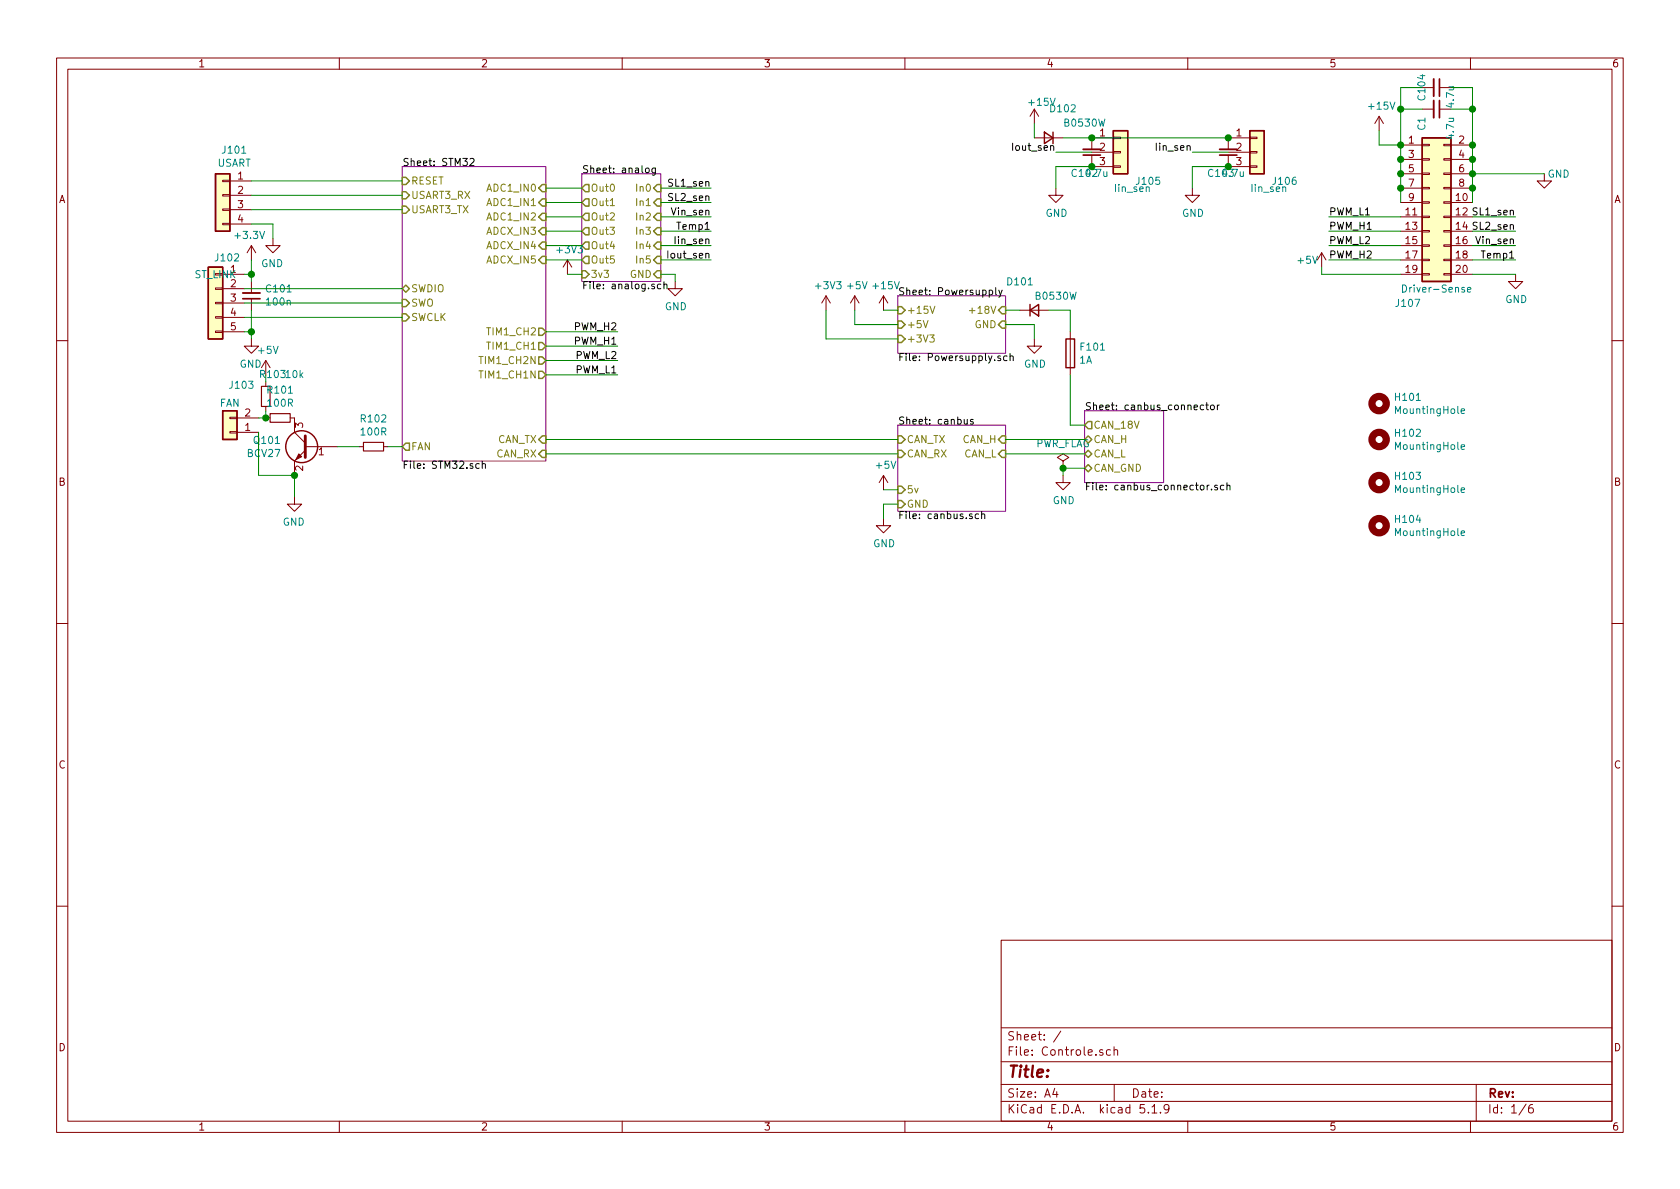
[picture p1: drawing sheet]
<svg xmlns="http://www.w3.org/2000/svg" width="297mm" height="210mm" viewBox="0 0 297 210" stroke-linecap="round" stroke-linejoin="round" font-family="sans-serif">
<g fill="none" stroke="#840000" stroke-width=".18">
<path d="M10 10.3h277v189.9h-277zM12 12.2h273v186.1h-273zM60 10.3v1.9M110 10.3v1.9M160 10.3v1.9M182.9 19.3l-.8 1.3M182.9 19.3v2.5M182.9 19.3l.7 1.3M210 10.3v1.9M251.5 19.3h2M251.5 15.5h2M254.5 19.3h2"/>
<path d="M254.5 15.5h2M260 10.3v1.9M39.4 39.5h1.2v.2h-1.2zM39.4 37h1.2v.2h-1.2zM39.4 31.9h1.2v.2h-1.2zM39.4 34.4h1.2v.3h-1.2zM40.6 32h3.8M40.6 34.5h3.8M40.6 37.1h3.8M40.6 39.6h3.8M182.9 24.4h5.1M186.7 33.3v1.2h1.3l-1.3 1.3-1.3-1.3h1.3"/>
<path d="M193 26.9h3.8M193 27.4v2.1h3.8M196.8 29.3h1.3v.3h-1.3zM196.8 24.3h1.3v.2h-1.3zM196.8 26.8h1.3v.2h-1.3zM196.8 24.4h-3.8v2M210.8 33.3v1.2h1.3l-1.3 1.3-1.3-1.3h1.3M217.2 27.4v2.1h3.8M217.2 26.9h3.8M221 29.3h1.2v.3h-1.2zM221 24.3h1.2v.2h-1.2zM221 26.8h1.2v.2h-1.2z"/>
<path d="M221 24.4h-3.8v2M243.8 20.6l-.7 1.2M243.8 20.6v2.5M243.8 20.6l.8 1.2M247.6 25.6h3.9M247.6 35.8h3.9M247.6 38.3h3.9M247.6 28.2h3.9M247.6 30.7h3.9M247.6 33.3h3.9M251.5 38.2h1.2v.3h-1.2zM251.5 33.1h1.2v.3h-1.2z"/>
<path d="M251.5 30.6h1.2v.3h-1.2zM251.5 28.1h1.2v.2h-1.2zM251.5 25.5h1.2v.3h-1.2zM251.5 35.7h1.2v.2h-1.2zM255.3 38.2h1.2v.3h-1.2zM255.3 33.1h1.2v.3h-1.2zM255.3 30.6h1.2v.3h-1.2zM255.3 28.1h1.2v.2h-1.2zM255.3 25.5h1.2v.3h-1.2zM255.3 35.7h1.2v.2h-1.2zM256.5 25.6h3.8M256.5 35.8h3.8"/>
<path d="M256.5 38.3h3.8M256.5 28.2h3.8M256.5 30.7h3.8M256.5 33.3h3.8M273 30.7v1.3h1.3l-1.3 1.3-1.2-1.3h1.2M38.1 58.5h1.3v.3h-1.3zM38.1 56h1.3v.3h-1.3zM38.1 50.9h1.3v.3h-1.3zM38.1 53.5h1.3v.2h-1.3zM39.4 48.5h3.8M39.4 51h3.8M39.4 53.6h3.8"/>
<path d="M39.4 56.1h3.8M39.4 58.7h3.8M44.4 59.9v1.3h-1.2l1.2 1.3 1.3-1.3h-1.3M44.4 43.4v2.6M44.4 49.8v2M44.4 52.8v2.1M44.4 43.4l.8 1.3M44.4 43.4l-.7 1.3M48.3 42.2v1.2h-1.3l1.3 1.3 1.2-1.3h-1.2M100.3 46l-.7 1.2M100.3 46v2.5M100.3 46l.8 1.2"/>
<path d="M119.4 49.8v1.2h1.2l-1.2 1.3-1.3-1.3h1.3M146 52.3l-.7 1.3M146 52.3v2.6M146 52.3l.8 1.3M151.1 52.3l-.7 1.3M151.1 52.3v2.6M151.1 52.3l.8 1.3M156.2 52.3l-.8 1.3M156.2 52.3v2.6M156.2 52.3l.8 1.3M180.3 54.9h5.1M182.9 59.9v1.3h1.2l-1.2 1.3-1.3-1.3h1.3"/>
<path d="M189.2 58.7v7.6M233.7 44.7l.7 1.3M233.7 44.7v2.5M233.7 44.7l-.8 1.3M247.6 40.9h3.9M247.6 43.4h3.9M247.6 46h3.9M247.6 48.5h3.9M251.5 40.8h1.2v.2h-1.2zM251.5 43.3h1.2v.3h-1.2zM251.5 45.8h1.2v.3h-1.2zM251.5 48.4h1.2v.2h-1.2z"/>
<path d="M255.3 40.8h1.2v.2h-1.2zM255.3 43.3h1.2v.3h-1.2zM255.3 45.8h1.2v.3h-1.2zM255.3 48.4h1.2v.2h-1.2zM256.5 40.9h3.8M256.5 43.4h3.8M256.5 46h3.8M256.5 48.5h3.8M268 48.5v1.3h1.2l-1.2 1.2-1.3-1.2h1.3M10 60.2h2M40.6 73.8h1.3v.2h-1.3zM40.6 76.3h1.3v.3h-1.3z"/>
<path d="M41.9 73.9h3.8M41.9 76.4h3.8M47 63.7l-.8 1.3M47 63.7v2.6M47 67.6v.7M47 71.9v.7M47 63.7l.8 1.3M47 73.9h.8M51.3 73.9h.8v2.5l1.9 2M54 79.6l-1.9 1.9v2.6M54 79h5.7M63.5 79h.8"/>
<path d="M67.8 79h.8M285 60.2h2M52.1 87.9v1.2h-1.3l1.3 1.3 1.2-1.3h-1.2M156.2 91.7v1.3h1.3l-1.3 1.2-1.3-1.2h1.3M156.2 84.1v2.5M156.2 84.1l-.8 1.2M156.2 84.1l.8 1.2M188 81.5l1-.6-1-.6-1.1 .6 1.1 .6v1.3M188 82.8h.1M188 84.1v1.2h1.2l-1.2 1.3-1.3-1.3h1.3M10 110.3h2M285 110.3h2"/>
<path d="M10 160.2h2M177 166.3h108v32h-108zM285 160.2h2M60 198.3v1.9M110 198.3v1.9M160 198.3v1.9M177 194.8h108M177 191.8h108M177 187.8h108M177 181.8h108M186.5 192.5l-.4 1h1M186.8 193v1"/>
<path d="M187.6 182.3l-1.3 2M195 185.7l-.4-.1-.2 .2 .1 .2 .5 .2v.3h-.6M196.3 185.7l-.4-.1-.3 .3 .1 .6 .2 .1 .4-.1M197 185.7l.2-.1 .4 .1v.9M197 185.1v1.5M197 191.8v3M202.3 195.3h-.7l-.1 .7 .3-.1 .5 .1 .1 .2-.1 .5-.2 .1-.6-.1M203 196.7v.1M203.7 195.8l.4-.5v1.5M203.7 196.8h.8M205.2 196.7v.1M206.7 196l-.1 .2a.48 .48 0 0 1-.7-.1v-.6a.48 .48 0 0 1 .7-.1v.1a1.19 1.19 0 0 1-.2 1.2l-.4 .1"/>
<path d="M210 198.3v1.9M260 198.3v1.9M261 191.8v6.5M269.8 195.2l-1.2 2M271 195.3a.62 .62 0 0 0-.7 .7v.7l.3 .1 .4-.1 .1-.5-.1-.2-.4-.1-.3 .3"/>
</g>
<path d="M71.1 29.5h25.4v52h-25.4zM102.9 30.7h13.9v19.1h-13.9zM158.7 52.3h19.1v10.2h-19.1zM158.7 75.2h19.1v15.2h-19.1zM191.8 72.6h13.9v12.7h-13.9z" fill="none" stroke="#840084" stroke-width=".18"/>
<g fill="none" stroke="#000" stroke-width=".18">
<path d="M83.1 28.1l.5-.1 .2 .4v.2l-.8 .7h.8M114.2 29.8l.2-.1 .3 .1 .1 .5-.1 .2-.3 .1-.2-.2zM115.9 29.7l-.1 1.2-.2 .1-.3-.1M115.9 29.8l-.4-.1-.2 .2 .1 .6h.5M116.8 50.3l-.3-.1-.3 .3 .2 .5h.4M117.4 50.4l.2-.2 .3 .1v.8M117.4 49.8v1.3M174.9 51.4l.4-.1 .2 .2-.1 .6h-.5M176 50.9v1.1l.2 .1M176.6 51.3l.3 .8M177.2 51.3l-.4 1.1-.2 .2M170.5 74.2v.7l.3 .1 .2-.1"/>
<path d="M171 74.2v.8M172.1 74.2h-.3l-.2 .1v.2l.5 .1v.3h-.5M176.9 63l-.3-.1-.2 .2 .1 .2 .4 .1v.3h-.5M178.1 63l-.4-.1-.3 .3 .2 .5h.5M178.6 63.1l.2-.2 .3 .1v.8M178.6 62.5v1.3M212.8 71.7l-.4-.1-.2 .3 .1 .5h.5M213.2 71.6h.5M213.4 71.2v1.1l.3 .2M214.1 71.7l.4-.1 .2 .3-.1 .5-.3 .1-.3-.3zM215.2 71.6v.9M215.6 71.6l-.4 .3"/>
<path d="M84.7 82h-.3l-.3 .2 .2 .6h.4M85.3 82.1l.1-.1h.4v.8M85.3 81.6v1.2M173 90.9h-.3l-.3 .2 .1 .6h.5M173.6 91l.2-.1h.3v.8M173.6 90.4v1.3M214.2 86.5v.1M215.2 85.8h-.3l-.1 .2v.2l.4 .1v.3h-.4M216.4 85.8h-.4l-.2 .2 .1 .6h.5M216.9 85.9l.2-.1h.3l.1 .8M216.9 85.4v1.2"/>
</g>
<g fill="none" stroke="#848400" stroke-width=".25">
<path d="M71.1 33.9h.7l.6 .6-.6 .7h-.7zM71.1 36.4h.7l.6 .7-.6 .6h-.7zM71.1 31.4h.7l.6 .6-.6 .6h-.7zM95.9 32.6h.6v1.3h-.6l-.7-.6zM95.9 35.2h.6v1.2h-.6l-.7-.6zM95.9 37.7h.6v1.3h-.6l-.7-.7zM103.5 35.2h.6v1.2h-.6l-.6-.6zM103.5 37.7h.6v1.3h-.6l-.6-.7zM103.5 32.6h.6v1.3h-.6l-.6-.6zM116.2 35.2h.6v1.2h-.6l-.6-.6zM116.2 37.7h.6v1.3h-.6l-.6-.7zM116.2 32.6h.6v1.3h-.6l-.6-.6z"/>
<path d="M71.1 55.5h.7l.6 .6-.6 .7h-.7zM71.1 51l.7-.6 .6 .6-.6 .7zM71.1 53h.7l.6 .6-.6 .6h-.7zM95.2 58h.7l.6 .7-.6 .6h-.7zM95.9 40.3h.6v1.2h-.6l-.7-.6zM95.9 42.8h.6v1.3h-.6l-.7-.7zM95.9 45.3h.6v1.3h-.6l-.7-.6zM102.9 47.9h.6l.6 .6-.6 .6h-.6zM103.5 40.3h.6v1.2h-.6l-.6-.6zM103.5 42.8h.6v1.3h-.6l-.6-.7zM103.5 45.3h.6v1.3h-.6l-.6-.6zM116.2 47.9h.6v1.2h-.6l-.6-.6z"/>
<path d="M116.2 40.3h.6v1.2h-.6l-.6-.6zM116.2 42.8h.6v1.3h-.6l-.6-.7zM116.2 45.3h.6v1.3h-.6l-.6-.6zM158.7 56.8h.7l.6 .6-.6 .6h-.7zM158.7 59.3h.7l.6 .6-.6 .7h-.7zM158.7 54.2h.7l.6 .7-.6 .6h-.7zM177.2 54.2h.6v1.3h-.6l-.7-.6zM177.2 56.8h.6v1.2h-.6l-.7-.6zM71.8 78.4h.6v1.2h-.6l-.7-.6zM95.2 65.7h.7l.6 .6-.6 .6h-.7zM95.2 63.1h.7l.6 .6-.6 .7h-.7zM95.2 60.6h.7l.6 .6-.6 .6h-.7z"/>
<path d="M95.9 79.6h.6v1.3h-.6l-.7-.6zM95.9 77.1h.6v1.3h-.6l-.7-.7zM158.7 77.1h.7l.6 .6-.6 .7h-.7zM158.7 79.6h.7l.6 .7-.6 .6h-.7zM177.2 77.1h.6v1.3h-.6l-.7-.7zM177.2 79.6h.6v1.3h-.6l-.7-.6zM191.8 77.7l.6-.6 .6 .6-.6 .7zM192.4 74.5h.6v1.3h-.6l-.6-.6zM158.7 86h.7l.6 .6-.6 .6h-.7zM158.7 88.5h.7l.6 .6-.6 .7h-.7zM191.8 80.3l.6-.7 .6 .7-.6 .6zM191.8 82.8l.6-.6 .6 .6-.6 .6z"/>
</g>
<path d="M107.9 36.4h.7M163.2 56.7l.5 1.3 .4-1.3M164.4 59.2h.8l-.5 .5 .4 .1v.6l-.2 .1-.5-.1M164.4 54.1l.5 1.3 .4-1.3M171.4 54.9h1" fill="none" stroke="#848400" stroke-width=".18"/>
<g fill="none" stroke="#840000" stroke-width=".25">
<path d="M38.1 30.7h2.5v10.2h-2.5zM184.7 23.4l1.5 1-1.5 1zM186.2 23.4v2M196.8 23.1h2.6v7.6h-2.6zM221 23.1h2.5v7.6h-2.5zM251.5 24.4h5v25.4h-5zM36.8 47.2h2.6v12.7h-2.6zM182.1 54.9l1.5-1.1v2.1zM182.1 53.8v2.1M188.5 59.9h1.5v5.1h-1.5zM39.4 72.6h2.5v5.1h-2.5z"/>
<circle cx="53.3" cy="79" r="2.82"/>
</g>
<path d="M253.5 14v3M253.5 17.8v3M191.5 26.4h3.1M215.6 26.4h3.1M42.9 51.8h3.1" fill="none" stroke="#840000" stroke-width=".33"/>
<path d="M254.5 14v3M254.5 17.8v3M191.5 27.4h3.1M215.6 27.4h3.1M42.9 52.8h3.1" fill="none" stroke="#840000" stroke-width=".3"/>
<g fill="#ffffc2" stroke="#ffffc2" stroke-width=".18">
<path d="M221 23.1h2.5v7.6h-2.5z"/>
<path d="M251.5 24.4h5v25.4h-5z"/>
<path d="M39.4 72.6h2.5v5.1h-2.5z"/>
<path d="M196.8 23.1h2.6v7.6h-2.6z"/>
<path d="M36.8 47.2h2.6v12.7h-2.6z"/>
<path d="M38.1 30.7h2.5v10.2h-2.5z"/>
</g>
<path d="M248 50.4a.64 .64 0 0 1 .7 .6 .64 .64 0 0 1-.7 .7zM259.5 51.2l.6-.1-.1-.2-.4-.1-.1 .2v.6h.5M258.3 79l.7-.1-.1-.2-.4-.1-.2 .2 .1 .6h.5M258.3 72.7l.7-.1-.1-.3h-.4l-.2 .2 .1 .6h.5M258.3 86.7l.7-.1-.1-.3h-.4l-.2 .1 .1 .6h.5M258.3 94.3l.7-.1-.1-.3h-.4l-.2 .2 .1 .6h.5" fill="none" stroke="#008484" stroke-width=".18"/>
<g fill="none" stroke="#840000" stroke-width="1.3">
<circle cx="243.8" cy="71.4" r="1.27"/>
<circle cx="243.8" cy="77.7" r="1.27"/>
<circle cx="243.8" cy="85.3" r="1.27"/>
<circle cx="243.8" cy="93" r="1.27"/>
</g>
<path d="M46.2 68.3h1.6v3.6h-1.6zM47.8 73.1h3.5v1.6h-3.5zM64.3 78.2h3.5v1.6h-3.5z" fill="none" stroke="#840000" stroke-width=".2"/>
<path d="M54 77.1v3.8" fill="none" stroke="#840000" stroke-width=".51"/>
<path d="M52.8 80.3l.5 .5-1 .5z" fill="#840000" stroke="#840000" stroke-width=".18"/>
<g fill="none" stroke="#008400" stroke-width=".18">
<path d="M247.6 19.3h3.9M251.5 15.5h-3.9v20.3M256.5 15.5h3.8v20.3M256.5 19.3h3.8M44.4 34.5h26.7M44.4 37.1h26.7M44.4 39.6h3.9v2.6M44.4 32h26.7M96.5 38.3h6.4M96.5 35.8h6.4M96.5 33.3h6.4M116.8 38.3h8.9"/>
<path d="M116.8 35.8h8.9M116.8 33.3h8.9M182.9 21.8v2.6M186.7 26.9h6.3M188 24.4h29.2M193 29.5h-6.3v3.8M210.8 26.9h6.4M217.2 29.5h-6.4v3.8M234.9 38.3h12.7M243.8 23.1v2.5h3.8M260.3 38.3h7.7M260.3 30.7h12.7"/>
<path d="M43.2 58.7h1.2M43.2 48.5h1.2M43.2 56.1h27.9M43.2 51h27.9M43.2 53.6h27.9M44.4 46v3.8M44.4 54.9v5M96.5 43.4h6.4M96.5 40.9h6.4M96.5 58.7h12.7M96.5 46h6.4M100.3 48.5h2.6"/>
<path d="M116.8 43.4h8.9M116.8 40.9h8.9M116.8 48.5h2.6v1.3M116.8 46h8.9M146 54.9v5h12.7M151.1 54.9v2.5h7.6M156.2 54.9h2.5M177.8 57.4h5.1v2.5M177.8 54.9h2.5M185.4 54.9h3.8v3.8M233.7 47.2v1.3h13.9M234.9 43.4h12.7"/>
<path d="M234.9 40.9h12.7M234.9 46h12.7M260.3 43.4h7.7M260.3 40.9h7.7M260.3 48.5h7.7M260.3 46h7.7M45.7 76.4v7.7h6.4v3.8M47 66.3v1.3M47 72.6v1.3h-1.3M59.7 79h3.8M68.6 79h2.5M96.5 63.7h12.7"/>
<path d="M96.5 61.2h12.7M96.5 77.7h62.2M96.5 66.3h12.7M177.8 77.7h14M189.2 66.3v8.9h2.6M96.5 80.3h62.2M156.2 86.6h2.5M158.7 89.1h-2.5v2.6M177.8 80.3h14M191.8 82.8h-3.8v1.3"/>
</g>
<g fill="#008400" stroke="#008400" stroke-width=".25">
<circle cx="217.2" cy="24.4" r=".51"/>
<circle cx="260.3" cy="28.2" r=".51"/>
<circle cx="247.7" cy="30.7" r=".51"/>
<circle cx="247.7" cy="28.2" r=".51"/>
<circle cx="47" cy="73.9" r=".51"/>
<circle cx="247.7" cy="25.6" r=".51"/>
<circle cx="260.3" cy="30.7" r=".51"/>
<circle cx="52.1" cy="84.1" r=".51"/>
<circle cx="247.7" cy="19.3" r=".51"/>
<circle cx="260.3" cy="33.3" r=".51"/>
<circle cx="193" cy="29.5" r=".51"/>
<circle cx="217.2" cy="29.5" r=".51"/>
<circle cx="193" cy="24.4" r=".51"/>
<circle cx="247.7" cy="33.3" r=".51"/>
<circle cx="260.3" cy="19.3" r=".51"/>
<circle cx="188" cy="82.8" r=".51"/>
<circle cx="44.5" cy="48.5" r=".51"/>
<circle cx="44.5" cy="58.7" r=".51"/>
<circle cx="260.3" cy="25.6" r=".51"/>
</g>
<text font-size="2.8" fill="#840000" x="178" y="190.5">Title:</text>
<g font-size="2.1" fill="#840000">
<text x="178" y="184">Sheet: /</text>
<text x="178" y="186.7">File: Controle.sch</text>
<text x="178" y="196.9">KiCad E.D.A. kicad 5.1.9</text>
<text x="178" y="194.1">Size: A4</text>
<text x="200" y="194.1">Date:</text>
<text x="263" y="194.1">Rev:</text>
<text x="263" y="196.9">Id: 1/6</text>
</g>
<g font-size="1.8" fill="#840000">
<text x="35" y="11.9">1</text>
<text x="85" y="11.9">2</text>
<text x="135" y="11.9">3</text>
<text x="185" y="11.9">4</text>
<text x="235" y="11.9">5</text>
<text x="285" y="11.9">6</text>
<text x="194.5" y="24.1">1</text>
<text x="194.5" y="26.7">2</text>
<text x="194.5" y="29.2">3</text>
<text x="218.6" y="24.1">1</text>
<text x="218.6" y="26.7">2</text>
<text x="218.6" y="29.2">3</text>
<text x="249.1" y="25.4">1</text>
<text x="249.1" y="27.9">3</text>
<text x="258" y="25.4">2</text>
<text x="258" y="27.9">4</text>
<text x="10.4" y="35.9">A</text>
<text x="42.1" y="31.7">1</text>
<text x="42.1" y="34.3">2</text>
<text x="249.1" y="30.5">5</text>
<text x="249.1" y="33">7</text>
<text x="249.1" y="35.6">9</text>
<text x="257.5" y="35.6">10</text>
<text x="258" y="30.5">6</text>
<text x="258" y="33">8</text>
<text x="285.4" y="35.9">A</text>
<text x="42.1" y="36.8">3</text>
<text x="42.1" y="39.4">4</text>
<text x="248.6" y="38.1">11</text>
<text x="248.6" y="40.6">13</text>
<text x="257.5" y="38.1">12</text>
<text x="257.5" y="40.6">14</text>
<text x="248.6" y="43.2">15</text>
<text x="248.6" y="45.7">17</text>
<text x="257.5" y="43.2">16</text>
<text x="257.5" y="45.7">18</text>
<text x="40.8" y="50.8">2</text>
<text x="40.8" y="53.3">3</text>
<text x="248.6" y="48.3">19</text>
<text x="257.5" y="48.3">20</text>
<text x="40.8" y="55.9">4</text>
<text x="40.8" y="58.4">5</text>
<text x="43.3" y="76.2">1</text>
<text x="43.3" y="73.7">2</text>
<text x="53.6" y="75.7" transform="rotate(-90 53.6 75.7)">3</text>
<text x="53.6" y="83.3" transform="rotate(-90 53.6 83.3)">2</text>
<text x="56.3" y="80.5">1</text>
<text x="10.4" y="85.9">B</text>
<text x="285.4" y="85.9">B</text>
<text x="10.4" y="135.9">C</text>
<text x="285.4" y="135.9">C</text>
<text x="10.4" y="185.9">D</text>
<text x="285.4" y="185.9">D</text>
<text x="35" y="199.9">1</text>
<text x="85" y="199.9">2</text>
<text x="135" y="199.9">3</text>
<text x="185" y="199.9">4</text>
<text x="235" y="199.9">5</text>
<text x="285" y="199.9">6</text>
</g>
<g font-size="1.8" fill="#008484">
<text x="252" y="17.6" transform="rotate(-90 252 17.6)">C104</text>
<text x="182.1" y="18.7">+15V</text>
<text x="185.8" y="19.9">D102</text>
<text x="188.3" y="22.4">B0530W</text>
<text x="242.1" y="19.4">+15V</text>
<text x="252" y="23" transform="rotate(-90 252 23)">C1</text>
<text x="257.1" y="18.9" transform="rotate(-90 257.1 18.9)">4.7u</text>
<text x="38.4" y="29.5">USART</text>
<text x="39.5" y="27.2">J101</text>
<text x="257.1" y="24.5" transform="rotate(-90 257.1 24.5)">4.7u</text>
<text x="189.6" y="31.3">C102</text>
<text x="192.2" y="31.3">4.7u</text>
<text x="197.2" y="34">Iin_sen</text>
<text x="201.1" y="32.7">J105</text>
<text x="213.8" y="31.3">C103</text>
<text x="216.3" y="31.3">4.7u</text>
<text x="221.3" y="34">Iin_sen</text>
<text x="225.2" y="32.7">J106</text>
<text x="273.6" y="31.4">GND</text>
<text x="184.9" y="38.3">GND</text>
<text x="209" y="38.3">GND</text>
<text x="38.2" y="46.2">J102</text>
<text x="41.7" y="42.3">+3.3V</text>
<text x="46.2" y="47.2">GND</text>
<text x="98.6" y="44.8">+3V3</text>
<text x="229.5" y="46.7">+5V</text>
<text x="34.4" y="49.2">ST_LINK</text>
<text x="40.8" y="48.3">1</text>
<text x="47.2" y="51.7">C101</text>
<text x="144.3" y="51.1">+3V3</text>
<text x="149.9" y="51.1">+5V</text>
<text x="154.5" y="51.1">+15V</text>
<text x="178.2" y="50.5">D101</text>
<text x="183.3" y="53">B0530W</text>
<text x="248.5" y="51.7">Driver-Sense</text>
<text x="266.1" y="53.6">GND</text>
<text x="47.2" y="54">100n</text>
<text x="117.6" y="54.9">GND</text>
<text x="247" y="54.3">J107</text>
<text x="42.4" y="65">GND</text>
<text x="45.8" y="62.6">+5V</text>
<text x="181.1" y="65">GND</text>
<text x="190.9" y="64.3">1A</text>
<text x="191.2" y="62">F101</text>
<text x="38.8" y="71.9">FAN</text>
<text x="40.7" y="68.8">J103</text>
<text x="46.1" y="66.8">R10310k</text>
<text x="47.4" y="69.6">R101</text>
<text x="47.4" y="71.9">100R</text>
<text x="246.8" y="70.9">H101</text>
<text x="63.9" y="74.7">R102</text>
<text x="63.9" y="77">100R</text>
<text x="246.8" y="77.2">H102</text>
<text x="246.9" y="73.2">MountingHole</text>
<text x="43.8" y="80.8">BCV27</text>
<text x="45" y="78.5">Q101</text>
<text x="155" y="82.9">+5V</text>
<text x="183" y="79.1">PWR_FLAG</text>
<text x="246.9" y="79.5">MountingHole</text>
<text x="186.1" y="89.1">GND</text>
<text x="246.8" y="84.9">H103</text>
<text x="246.9" y="87.2">MountingHole</text>
<text x="50" y="93">GND</text>
<text x="246.8" y="92.5">H104</text>
<text x="246.9" y="94.8">MountingHole</text>
<text x="154.4" y="96.8">GND</text>
</g>
<g font-size="1.8">
<text x="71.1" y="29.4">Sheet: STM32</text>
<text x="179.4" y="26.7">Iout_sen</text>
<text x="204.7" y="26.7">Iin_sen</text>
<text x="102.9" y="30.6">Sheet: analog</text>
<text x="118.5" y="35.6">SL2_sen</text>
<text x="118.5" y="33">SL1_sen</text>
<text x="118.9" y="38.1">Vin_sen</text>
<text x="120" y="40.6">Temp1</text>
<text x="234.9" y="40.6">PWM_H1</text>
<text x="234.9" y="38.1">PWM_L1</text>
<text x="260.7" y="38.1">SL1_sen</text>
<text x="260.7" y="40.6">SL2_sen</text>
<text x="118.5" y="45.7">Iout_sen</text>
<text x="119.6" y="43.2">Iin_sen</text>
<text x="234.9" y="43.2">PWM_L2</text>
<text x="234.9" y="45.7">PWM_H2</text>
<text x="261.2" y="43.2">Vin_sen</text>
<text x="262.3" y="45.7">Temp1</text>
<text x="102.9" y="51.1">File: analog.sch</text>
<text x="158.7" y="52.2">Sheet: Powersupply</text>
<text x="101.7" y="58.4">PWM_H2</text>
<text x="101.7" y="61">PWM_H1</text>
<text x="101.9" y="63.5">PWM_L2</text>
<text x="158.7" y="63.8">File: Powersupply.sch</text>
<text x="101.9" y="66">PWM_L1</text>
<text x="158.7" y="75.1">Sheet: canbus</text>
<text x="191.8" y="72.5">Sheet: canbus_connector</text>
<text x="71.1" y="82.9">File: STM32.sch</text>
<text x="191.8" y="86.7">File: canbus_connector.sch</text>
<text x="158.7" y="91.8">File: canbus.sch</text>
</g>
<g font-size="1.8" fill="#848400">
<text x="72.6" y="35.2">USART3_RX</text>
<text x="72.6" y="32.6">RESET</text>
<text x="86.4" y="33.9">ADC1_IN0</text>
<text x="104.4" y="33.9">Out0</text>
<text x="112.8" y="33.9">In0</text>
<text x="72.6" y="37.7">USART3_TX</text>
<text x="86.3" y="41.5">ADCX_IN3</text>
<text x="86.4" y="36.4">ADC1_IN1</text>
<text x="86.4" y="39">ADC1_IN2</text>
<text x="104.4" y="36.4">Out1</text>
<text x="104.4" y="39">Out2</text>
<text x="104.4" y="41.5">Out3</text>
<text x="112.8" y="36.4">In1</text>
<text x="112.8" y="39">In2</text>
<text x="112.8" y="41.5">In3</text>
<text x="86.3" y="44.1">ADCX_IN4</text>
<text x="86.3" y="46.6">ADCX_IN5</text>
<text x="104.4" y="44.1">Out4</text>
<text x="104.4" y="46.6">Out5</text>
<text x="112.8" y="44.1">In4</text>
<text x="112.8" y="46.6">In5</text>
<text x="72.6" y="51.7">SWDIO</text>
<text x="104.4" y="49.1">3v3</text>
<text x="111.4" y="49.1">GND</text>
<text x="72.6" y="56.8">SWCLK</text>
<text x="72.6" y="54.2">SWO</text>
<text x="86.4" y="59.3">TIM1_CH2</text>
<text x="160.3" y="58">+5V</text>
<text x="160.3" y="55.5">+15V</text>
<text x="172.1" y="55.5">+18V</text>
<text x="172.3" y="58">GND</text>
<text x="85.2" y="64.4">TIM1_CH2N</text>
<text x="86.4" y="61.8">TIM1_CH1</text>
<text x="160.3" y="60.6">+3V3</text>
<text x="85.2" y="66.9">TIM1_CH1N</text>
<text x="193.3" y="75.8">CAN_18V</text>
<text x="72.6" y="79.6">FAN</text>
<text x="87.7" y="80.9">CAN_RX</text>
<text x="87.9" y="78.4">CAN_TX</text>
<text x="160.3" y="78.4">CAN_TX</text>
<text x="160.3" y="80.9">CAN_RX</text>
<text x="170.2" y="78.4">CAN_H</text>
<text x="170.4" y="80.9">CAN_L</text>
<text x="193.3" y="78.4">CAN_H</text>
<text x="193.3" y="80.9">CAN_L</text>
<text x="193.3" y="83.4">CAN_GND</text>
<text x="160.3" y="87.2">5v</text>
<text x="160.3" y="89.8">GND</text>
</g>
</svg>
